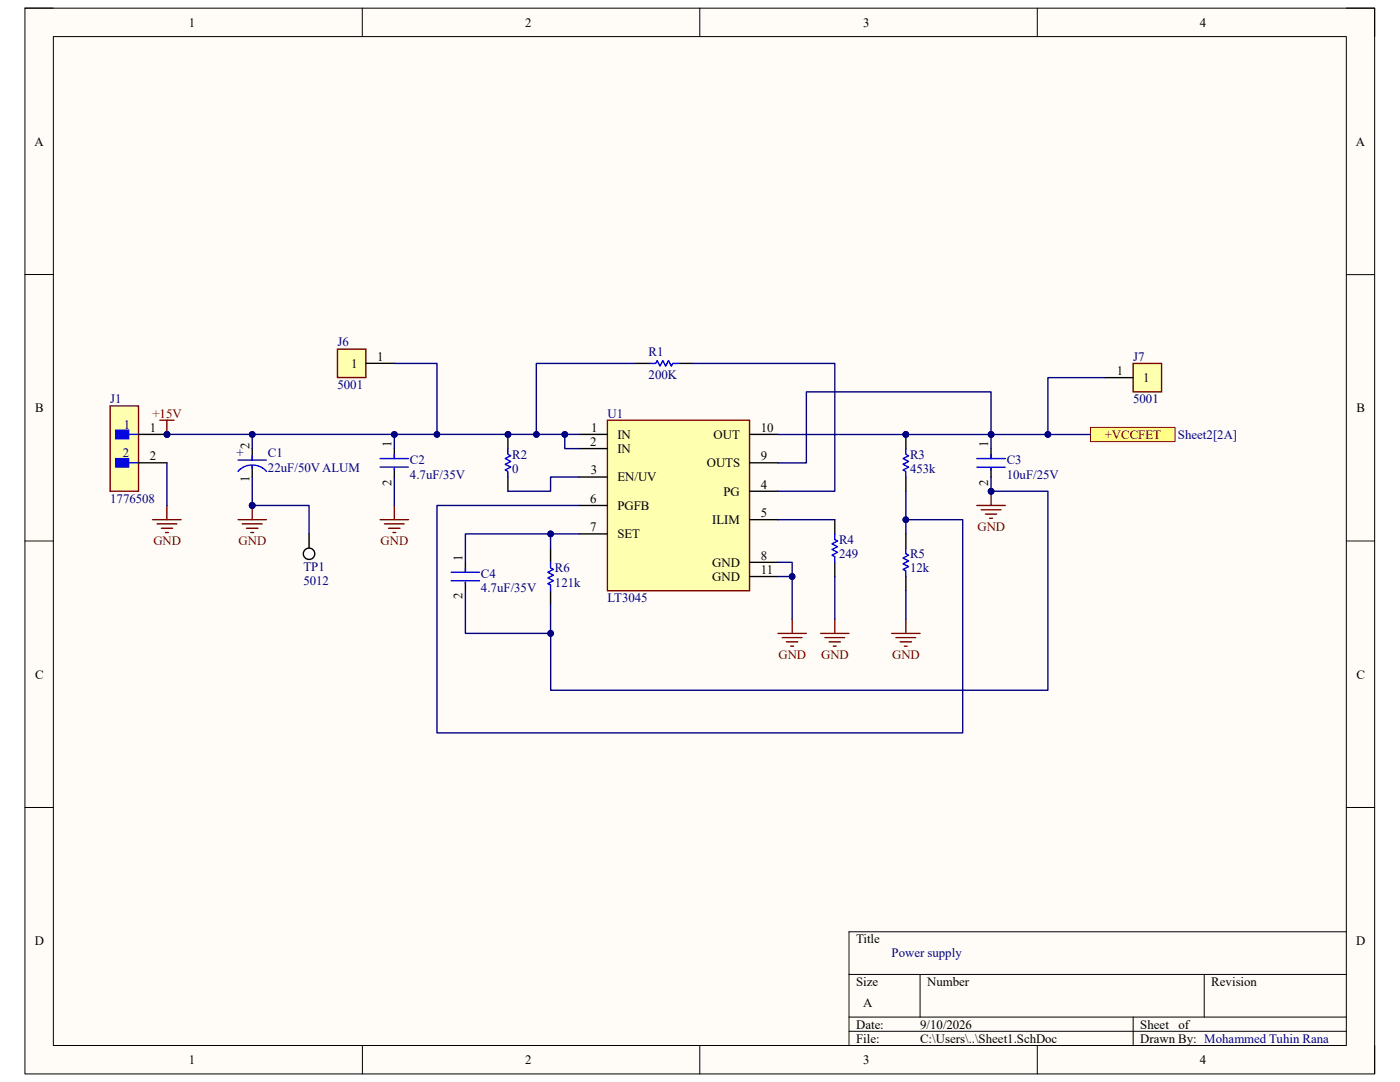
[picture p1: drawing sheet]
<svg xmlns="http://www.w3.org/2000/svg" width="279mm" height="216mm" viewBox="0 0 279 216" stroke-linecap="round" stroke-linejoin="round" font-family="sans-serif">
<path d="M5 1.6h269.3v212.7h-269.3z" fill="#fffcf8"/>
<path d="M5 1.6h269.3v212.7h-269.3z" fill="none" stroke="#000" stroke-width=".2"/>
<path d="M10.6 7.3h258.1v201.3h-258.1z" fill="#fffcf8"/>
<g fill="none" stroke="#000" stroke-width=".2">
<path d="M5 1.6h5.6M10.6 7.3h258.1v201.3h-258.1zM72.3 1.6v5.7M139.7 1.6v5.7M207 1.6v5.7M268.7 1.6h5.6v5.7M5 54.8h5.6M268.7 54.8h5.6M5 107.9h5.6M268.7 107.9h5.6M5 161.1h5.6M268.7 161.1h5.6"/>
<path d="M169.4 194.4h99.3M183.6 194.4v8.5M240.3 194.4v8.5M268.7 185.9h-99.3v22.7M72.3 208.6v5.7M139.7 208.6v5.7M169.4 202.9h99.3M169.4 205.8h99.3M207 208.6v5.7M226.1 202.9v5.7M274.3 208.6v5.7"/>
</g>
<path d="M121.2 83.8h28.4v34.1h-28.4z" fill="#ffffb0"/>
<path d="M121.2 83.8h28.4v34.1h-28.4z" fill="none" stroke="#800000" stroke-width=".28"/>
<g fill="none" stroke="#000" stroke-width=".28">
<path d="M115.5 86.7h5.7M115.5 89.5h5.7M115.5 95.2h5.7M149.6 86.7h5.7M149.6 92.4h5.7M149.6 98h5.7M197.8 89.5v2M197.8 93.5v1.7M92.9 112.2v2M92.9 116.2v1.7M109.9 109.4v2.8M109.9 117.9v2.8"/>
<path d="M115.5 100.9h5.7M115.5 106.5h5.7M149.6 103.7h5.7M149.6 112.2h5.7M149.6 115h5.7M166.6 103.7v2.8M166.6 112.2v2.8M180.8 106.5v2.9M180.8 115v2.9"/>
</g>
<path d="M194.9 91.5h5.7M194.9 93.2h5.7M197.8 90.7v.8M197.8 93.5v.3M90 114.2h5.7M90 115.9h5.7M92.9 113.3v.9M92.9 116.2v.3M109.9 112.2v1.1l.5 .3-1.1 .6 1.1 .6-1.1 .5 1.1 .6-1.1 .6 .6 .2v1.2M166.6 106.5v1.2l.6 .3-1.2 .5 1.2 .6-1.2 .5 1.2 .6-1.2 .6 .6 .3v1.1M180.8 109.4v1.1l.5 .3-1.1 .6 1.1 .5-1.1 .6 1.1 .6-1.1 .5 .6 .3v1.1" fill="none" stroke="#00f" stroke-width=".28"/>
<circle cx="180.8" cy="86.7" r=".56" fill="#000080"/>
<circle cx="180.8" cy="86.7" r=".56" fill="none" stroke="#000080" stroke-width=".2"/>
<path d="M180.8 86.7v2.8" fill="none" stroke="#000" stroke-width=".28"/>
<circle cx="180.8" cy="86.7" r=".56" fill="#000080"/>
<circle cx="180.8" cy="86.7" r=".56" fill="none" stroke="#000080" stroke-width=".2"/>
<path d="M126.9 72.5h2.8M135.4 72.5h2.8M180.8 95.2v2.8" fill="none" stroke="#000" stroke-width=".28"/>
<path d="M129.7 72.5h1.2l.2-.6 .6 1.2 .6-1.2 .5 1.2 .6-1.2 .6 1.2 .3-.6h1.1M180.8 89.5v1.2l.5 .3-1.1 .5 1.1 .6-1.1 .5 1.1 .6-1.1 .6 .6 .3v1.1" fill="none" stroke="#00f" stroke-width=".28"/>
<circle cx="101.4" cy="86.7" r=".56" fill="#000080"/>
<circle cx="101.4" cy="86.7" r=".56" fill="none" stroke="#000080" stroke-width=".2"/>
<path d="M101.4 86.7v2.8" fill="none" stroke="#000" stroke-width=".28"/>
<circle cx="101.4" cy="86.7" r=".56" fill="#000080"/>
<circle cx="101.4" cy="86.7" r=".56" fill="none" stroke="#000080" stroke-width=".2"/>
<path d="M50.3 89.5v2.3M50.3 92.9v2.3M78.7 89.5v2M78.7 93.5v1.7M101.4 95.2v2.8" fill="none" stroke="#000" stroke-width=".28"/>
<path d="M47.5 94.1a3.8 3.8 0 0 1 5.7 0M47.5 91.8h5.7M50.3 90.9v.9M50.3 92.9v.6M75.9 91.5h5.6M75.9 93.2h5.6M78.7 90.7v.8M78.7 93.5v.3M101.4 89.5v1.2l.5 .2-1.1 .6 1.1 .6-1.1 .5 1.1 .6-1.1 .6 .6 .3v1.1" fill="none" stroke="#00f" stroke-width=".28"/>
<path d="M47.5 103.7h5.7M48.3 104.5h4M49.2 105.4h2.3M50.1 106.3h.5M50.3 100.9v2.8M155.3 126.4h5.6M156.1 127.2h4M157 128.1h2.2M157.8 128.9h.6M158.1 123.5v2.9" fill="none" stroke="#800000" stroke-width=".28"/>
<circle cx="50.3" cy="100.9" r=".57" fill="#000080"/>
<circle cx="50.3" cy="100.9" r=".57" fill="none" stroke="#000080" stroke-width=".2"/>
<g fill="none" stroke="#800000" stroke-width=".28">
<path d="M197.8 98v2.9M75.9 103.7h5.6M76.7 104.5h4M77.6 105.4h2.2M78.4 106.3h.6M78.7 100.9v2.8M194.9 100.9h5.7M195.8 101.7h4M196.7 102.6h2.2M197.5 103.4h.6M163.8 126.4h5.6M164.6 127.2h4"/>
<path d="M165.5 128.1h2.2M166.3 128.9h.6M166.6 123.5v2.9M177.9 126.4h5.7M178.8 127.2h4M179.6 128.1h2.3M180.5 128.9h.6M180.8 123.5v2.9"/>
</g>
<circle cx="197.8" cy="98" r=".56" fill="#000080"/>
<circle cx="197.8" cy="98" r=".56" fill="none" stroke="#000080" stroke-width=".2"/>
<path d="M217.6 85.3h16.9v2.8h-16.9z" fill="#ffff80"/>
<path d="M217.6 85.3h16.9v2.8h-16.9z" fill="none" stroke="#800000" stroke-width=".2"/>
<circle cx="33.3" cy="86.7" r=".56" fill="#000080"/>
<circle cx="33.3" cy="86.7" r=".56" fill="none" stroke="#000080" stroke-width=".2"/>
<path d="M22 81h5.6v17h-5.6z" fill="#ffffb0"/>
<path d="M22 81h5.6v17h-5.6z" fill="none" stroke="#800000" stroke-width=".28"/>
<path d="M23.1 85.8h2.6v1.7h-2.6z" fill="#00f"/>
<path d="M23.1 85.8h2.6v1.7h-2.6zM25.7 86.7h1.9" fill="none" stroke="#00f" stroke-width=".28"/>
<path d="M23.1 91.5h2.6v1.7h-2.6z" fill="#00f"/>
<path d="M23.1 91.5h2.6v1.7h-2.6zM25.7 92.4h1.9" fill="none" stroke="#00f" stroke-width=".28"/>
<path d="M27.6 86.7h5.7" fill="none" stroke="#000" stroke-width=".28"/>
<circle cx="33.3" cy="86.7" r=".56" fill="#000080"/>
<circle cx="33.3" cy="86.7" r=".56" fill="none" stroke="#000080" stroke-width=".2"/>
<path d="M27.6 92.4h5.7" fill="none" stroke="#000" stroke-width=".28"/>
<path d="M30.5 103.7h5.7M31.3 104.5h4M32.2 105.4h2.3M33 106.3h.6M33.3 100.9v2.8" fill="none" stroke="#800000" stroke-width=".28"/>
<path d="M155.3 112.2h2.8v11.3" fill="none" stroke="#000080" stroke-width=".28"/>
<circle cx="158.1" cy="115" r=".57" fill="#000080"/>
<circle cx="158.1" cy="115" r=".57" fill="none" stroke="#000080" stroke-width=".2"/>
<path d="M155.3 115h2.8" fill="none" stroke="#000080" stroke-width=".28"/>
<circle cx="158.1" cy="115" r=".57" fill="#000080"/>
<circle cx="158.1" cy="115" r=".57" fill="none" stroke="#000080" stroke-width=".2"/>
<path d="M197.8 95.2v2.8M155.3 103.7h11.3M166.6 115v8.5M180.8 117.9v5.6" fill="none" stroke="#000080" stroke-width=".28"/>
<circle cx="197.8" cy="98" r=".56" fill="#000080"/>
<circle cx="197.8" cy="98" r=".56" fill="none" stroke="#000080" stroke-width=".2"/>
<path d="M180.8 98v8.5" fill="none" stroke="#000080" stroke-width=".28"/>
<circle cx="180.8" cy="103.7" r=".56" fill="#000080"/>
<circle cx="180.8" cy="103.7" r=".56" fill="none" stroke="#000080" stroke-width=".2"/>
<path d="M126.9 72.5h-19.9v14.2h8.5M138.2 72.5h28.4v25.5h-11.3" fill="none" stroke="#000080" stroke-width=".28"/>
<circle cx="107" cy="86.7" r=".56" fill="#000080"/>
<circle cx="107" cy="86.7" r=".56" fill="none" stroke="#000080" stroke-width=".2"/>
<circle cx="112.7" cy="86.7" r=".57" fill="#000080"/>
<circle cx="112.7" cy="86.7" r=".57" fill="none" stroke="#000080" stroke-width=".2"/>
<path d="M112.7 86.7v2.8h2.8" fill="none" stroke="#000080" stroke-width=".28"/>
<circle cx="112.7" cy="86.7" r=".57" fill="#000080"/>
<circle cx="112.7" cy="86.7" r=".57" fill="none" stroke="#000080" stroke-width=".2"/>
<path d="M107 86.7h-28.3v2.8" fill="none" stroke="#000080" stroke-width=".28"/>
<circle cx="107" cy="86.7" r=".56" fill="#000080"/>
<circle cx="107" cy="86.7" r=".56" fill="none" stroke="#000080" stroke-width=".2"/>
<circle cx="101.4" cy="86.7" r=".56" fill="#000080"/>
<circle cx="101.4" cy="86.7" r=".56" fill="none" stroke="#000080" stroke-width=".2"/>
<circle cx="87.2" cy="86.7" r=".56" fill="#000080"/>
<circle cx="87.2" cy="86.7" r=".56" fill="none" stroke="#000080" stroke-width=".2"/>
<circle cx="78.7" cy="86.7" r=".57" fill="#000080"/>
<circle cx="78.7" cy="86.7" r=".57" fill="none" stroke="#000080" stroke-width=".2"/>
<path d="M78.7 86.7h-28.4v2.8" fill="none" stroke="#000080" stroke-width=".28"/>
<circle cx="78.7" cy="86.7" r=".57" fill="#000080"/>
<circle cx="78.7" cy="86.7" r=".57" fill="none" stroke="#000080" stroke-width=".2"/>
<circle cx="50.3" cy="86.7" r=".57" fill="#000080"/>
<circle cx="50.3" cy="86.7" r=".57" fill="none" stroke="#000080" stroke-width=".2"/>
<path d="M50.3 95.2v5.7" fill="none" stroke="#000080" stroke-width=".28"/>
<circle cx="50.3" cy="100.9" r=".57" fill="#000080"/>
<circle cx="50.3" cy="100.9" r=".57" fill="none" stroke="#000080" stroke-width=".2"/>
<path d="M78.7 95.2v5.7M115.5 95.2h-5.6v2.8h-8.5M115.5 106.5h-5.6v2.9" fill="none" stroke="#000080" stroke-width=".28"/>
<circle cx="109.9" cy="106.5" r=".57" fill="#000080"/>
<circle cx="109.9" cy="106.5" r=".57" fill="none" stroke="#000080" stroke-width=".2"/>
<path d="M109.9 106.5h-17v5.7" fill="none" stroke="#000080" stroke-width=".28"/>
<circle cx="109.9" cy="106.5" r=".57" fill="#000080"/>
<circle cx="109.9" cy="106.5" r=".57" fill="none" stroke="#000080" stroke-width=".2"/>
<path d="M92.9 117.9v8.5h17v-5.7" fill="none" stroke="#000080" stroke-width=".28"/>
<circle cx="109.9" cy="126.4" r=".57" fill="#000080"/>
<circle cx="109.9" cy="126.4" r=".57" fill="none" stroke="#000080" stroke-width=".2"/>
<path d="M197.8 98h11.3v39.7h-99.2v-11.3" fill="none" stroke="#000080" stroke-width=".28"/>
<circle cx="109.9" cy="126.4" r=".57" fill="#000080"/>
<circle cx="109.9" cy="126.4" r=".57" fill="none" stroke="#000080" stroke-width=".2"/>
<circle cx="197.8" cy="98" r=".56" fill="#000080"/>
<circle cx="197.8" cy="98" r=".56" fill="none" stroke="#000080" stroke-width=".2"/>
<path d="M115.5 100.9h-28.3v45.3h104.9v-42.5h-11.3" fill="none" stroke="#000080" stroke-width=".28"/>
<circle cx="180.8" cy="103.7" r=".56" fill="#000080"/>
<circle cx="180.8" cy="103.7" r=".56" fill="none" stroke="#000080" stroke-width=".2"/>
<path d="M33.3 92.4v8.5M33.3 86.7h17" fill="none" stroke="#000080" stroke-width=".28"/>
<circle cx="33.3" cy="86.7" r=".56" fill="#000080"/>
<circle cx="33.3" cy="86.7" r=".56" fill="none" stroke="#000080" stroke-width=".2"/>
<circle cx="50.3" cy="86.7" r=".57" fill="#000080"/>
<circle cx="50.3" cy="86.7" r=".57" fill="none" stroke="#000080" stroke-width=".2"/>
<path d="M197.8 86.7v-8.5h-36.9v14.2h-5.6" fill="none" stroke="#000080" stroke-width=".28"/>
<circle cx="197.8" cy="86.7" r=".56" fill="#000080"/>
<circle cx="197.8" cy="86.7" r=".56" fill="none" stroke="#000080" stroke-width=".2"/>
<path d="M155.3 86.7h42.5v2.8" fill="none" stroke="#000080" stroke-width=".28"/>
<circle cx="180.8" cy="86.7" r=".56" fill="#000080"/>
<circle cx="180.8" cy="86.7" r=".56" fill="none" stroke="#000080" stroke-width=".2"/>
<circle cx="197.8" cy="86.7" r=".56" fill="#000080"/>
<circle cx="197.8" cy="86.7" r=".56" fill="none" stroke="#000080" stroke-width=".2"/>
<path d="M197.8 86.7h19.8" fill="none" stroke="#000080" stroke-width=".28"/>
<circle cx="197.8" cy="86.7" r=".56" fill="#000080"/>
<circle cx="197.8" cy="86.7" r=".56" fill="none" stroke="#000080" stroke-width=".2"/>
<circle cx="209.1" cy="86.7" r=".57" fill="#000080"/>
<circle cx="209.1" cy="86.7" r=".57" fill="none" stroke="#000080" stroke-width=".2"/>
<path d="M31.9 83.8h2.8M33.3 83.8v2.9" fill="none" stroke="#800000" stroke-width=".28"/>
<circle cx="33.3" cy="86.7" r=".56" fill="#000080"/>
<circle cx="33.3" cy="86.7" r=".56" fill="none" stroke="#000080" stroke-width=".2"/>
<path d="M67.4 69.7h5.6v5.6h-5.6z" fill="#ffffb0"/>
<path d="M67.4 69.7h5.6v5.6h-5.6z" fill="none" stroke="#800000" stroke-width=".28"/>
<path d="M73 72.5h5.7" fill="none" stroke="#000" stroke-width=".28"/>
<path d="M226.1 72.5h5.7v5.7h-5.7z" fill="#ffffb0"/>
<path d="M226.1 72.5h5.7v5.7h-5.7z" fill="none" stroke="#800000" stroke-width=".28"/>
<path d="M220.5 75.4h5.6" fill="none" stroke="#000" stroke-width=".28"/>
<path d="M78.7 72.5h8.5v14.2" fill="none" stroke="#000080" stroke-width=".28"/>
<circle cx="87.2" cy="86.7" r=".56" fill="#000080"/>
<circle cx="87.2" cy="86.7" r=".56" fill="none" stroke="#000080" stroke-width=".2"/>
<path d="M50.3 100.9h11.4v5.6" fill="none" stroke="#000080" stroke-width=".28"/>
<circle cx="50.3" cy="100.9" r=".57" fill="#000080"/>
<circle cx="50.3" cy="100.9" r=".57" fill="none" stroke="#000080" stroke-width=".2"/>
<path d="M220.5 75.4h-11.4v11.3" fill="none" stroke="#000080" stroke-width=".28"/>
<circle cx="209.1" cy="86.7" r=".57" fill="#000080"/>
<circle cx="209.1" cy="86.7" r=".57" fill="none" stroke="#000080" stroke-width=".2"/>
<circle cx="61.7" cy="110.5" r="1.14" fill="#fff"/>
<g fill="none" stroke="#000" stroke-width=".28">
<path d="M61.7 106.5v2.9"/>
<circle cx="61.7" cy="110.5" r="1.14"/>
</g>
<g font-size="2.6">
<text x="37.7" y="5.3">1</text>
<text x="104.8" y="5.3">2</text>
<text x="172.3" y="5.3">3</text>
<text x="239.5" y="5.3">4</text>
<text x="6.9" y="29.1">A</text>
<text x="270.6" y="29.1">A</text>
<text x="75.3" y="72">1</text>
<text x="70.1" y="73.4">1</text>
<text x="222.9" y="74.8">1</text>
<text x="228.1" y="76.2">1</text>
<text x="7" y="82.3">B</text>
<text x="270.7" y="82.3">B</text>
<text x="29.9" y="86.1">1</text>
<text x="49.8" y="89.5" transform="rotate(-90 49.8 89.5)">2</text>
<text x="78.1" y="89.2" transform="rotate(-90 78.1 89.2)">1</text>
<text x="117.8" y="89">2</text>
<text x="118" y="86.1">1</text>
<text x="123.2" y="87.6">IN</text>
<text x="142.4" y="87.6">OUT</text>
<text x="151.8" y="86.1">10</text>
<text x="197.2" y="89.2" transform="rotate(-90 197.2 89.2)">1</text>
<text x="29.9" y="91.8">2</text>
<text x="117.9" y="94.7">3</text>
<text x="123.2" y="90.4">IN</text>
<text x="141.1" y="93.2">OUTS</text>
<text x="151.8" y="91.8">9</text>
<text x="49.8" y="96.2" transform="rotate(-90 49.8 96.2)">1</text>
<text x="78.1" y="96.9" transform="rotate(-90 78.1 96.9)">2</text>
<text x="117.8" y="100.3">6</text>
<text x="123.2" y="96.1">EN/UV</text>
<text x="123.2" y="101.7">PGFB</text>
<text x="144.4" y="98.9">PG</text>
<text x="151.8" y="97.5">4</text>
<text x="197.2" y="96.9" transform="rotate(-90 197.2 96.9)">2</text>
<text x="117.8" y="106">7</text>
<text x="123.2" y="107.4">SET</text>
<text x="142.1" y="104.6">ILIM</text>
<text x="151.8" y="103.2">5</text>
<text x="92.3" y="111.9" transform="rotate(-90 92.3 111.9)">1</text>
<text x="142.2" y="113.1">GND</text>
<text x="151.8" y="111.7">8</text>
<text x="92.3" y="119.6" transform="rotate(-90 92.3 119.6)">2</text>
<text x="142.2" y="115.9">GND</text>
<text x="151.8" y="114.5">11</text>
<text x="7" y="135.4">C</text>
<text x="270.7" y="135.4">C</text>
<text x="6.9" y="188.6">D</text>
<text x="170.9" y="188.2">Title</text>
<text x="270.6" y="188.6">D</text>
<text x="170.9" y="196.7">Size</text>
<text x="185" y="196.7">Number</text>
<text x="241.7" y="196.7">Revision</text>
<text x="172.3" y="201">A</text>
<text x="170.9" y="205.2">Date:</text>
<text x="170.9" y="208.1">File:</text>
<text x="183.6" y="208.1">C:\Users\..\Sheet1.SchDoc</text>
<text x="183.6" y="205.2">9/10/2026</text>
<text x="227.6" y="208.1">Drawn By: Mohammed Tuhin Rana</text>
<text x="227.6" y="205.2">Sheet</text>
<text x="235.2" y="205.2">of</text>
<text x="37.7" y="212.3">1</text>
<text x="104.8" y="212.3">2</text>
<text x="172.3" y="212.3">3</text>
<text x="239.5" y="212.3">4</text>
</g>
<g font-size="2.6" fill="#000080">
<text x="67.4" y="69.1">J6</text>
<text x="129.5" y="71.1">R1</text>
<text x="226.1" y="72">J7</text>
<text x="67.4" y="77.6">5001</text>
<text x="129.5" y="75.6">200K</text>
<text x="22" y="80.5">J1</text>
<text x="121.2" y="83.3">U1</text>
<text x="226.1" y="80.5">5001</text>
<text x="24.7" y="85.6">1</text>
<text x="235.1" y="87.6">Sheet2[2A]</text>
<text x="24.5" y="91.2">2</text>
<text x="47.2" y="91.2">+</text>
<text x="53.5" y="94.1">22uF/50V ALUM</text>
<text x="53.5" y="91.2">C1</text>
<text x="81.8" y="92.7">C2</text>
<text x="81.8" y="95.5">4.7uF/35V</text>
<text x="102.2" y="91.5">R2</text>
<text x="102.2" y="94.4">0</text>
<text x="181.6" y="91.5">R3</text>
<text x="181.6" y="94.4">453k</text>
<text x="200.9" y="92.7">C3</text>
<text x="200.9" y="95.5">10uF/25V</text>
<text x="22" y="100.3">1776508</text>
<text x="60.6" y="113.9">TP1</text>
<text x="167.4" y="108.5">R4</text>
<text x="167.4" y="111.4">249</text>
<text x="181.6" y="111.4">R5</text>
<text x="60.6" y="116.8">5012</text>
<text x="96" y="115.4">C4</text>
<text x="96" y="118.2">4.7uF/35V</text>
<text x="110.7" y="114.2">R6</text>
<text x="110.7" y="117.1">121k</text>
<text x="181.6" y="114.2">12k</text>
<text x="121.2" y="120.2">LT3045</text>
<text x="177.9" y="191.1">Power supply</text>
</g>
<g font-size="2.6" fill="#800000">
<text x="30.4" y="83.3">+15V</text>
<text x="220.5" y="87.6">+VCCFET</text>
<text x="195.1" y="106">GND</text>
<text x="30.6" y="108.8">GND</text>
<text x="47.6" y="108.8">GND</text>
<text x="76" y="108.8">GND</text>
<text x="155.4" y="131.5">GND</text>
<text x="163.9" y="131.5">GND</text>
<text x="178.1" y="131.5">GND</text>
</g>
</svg>
